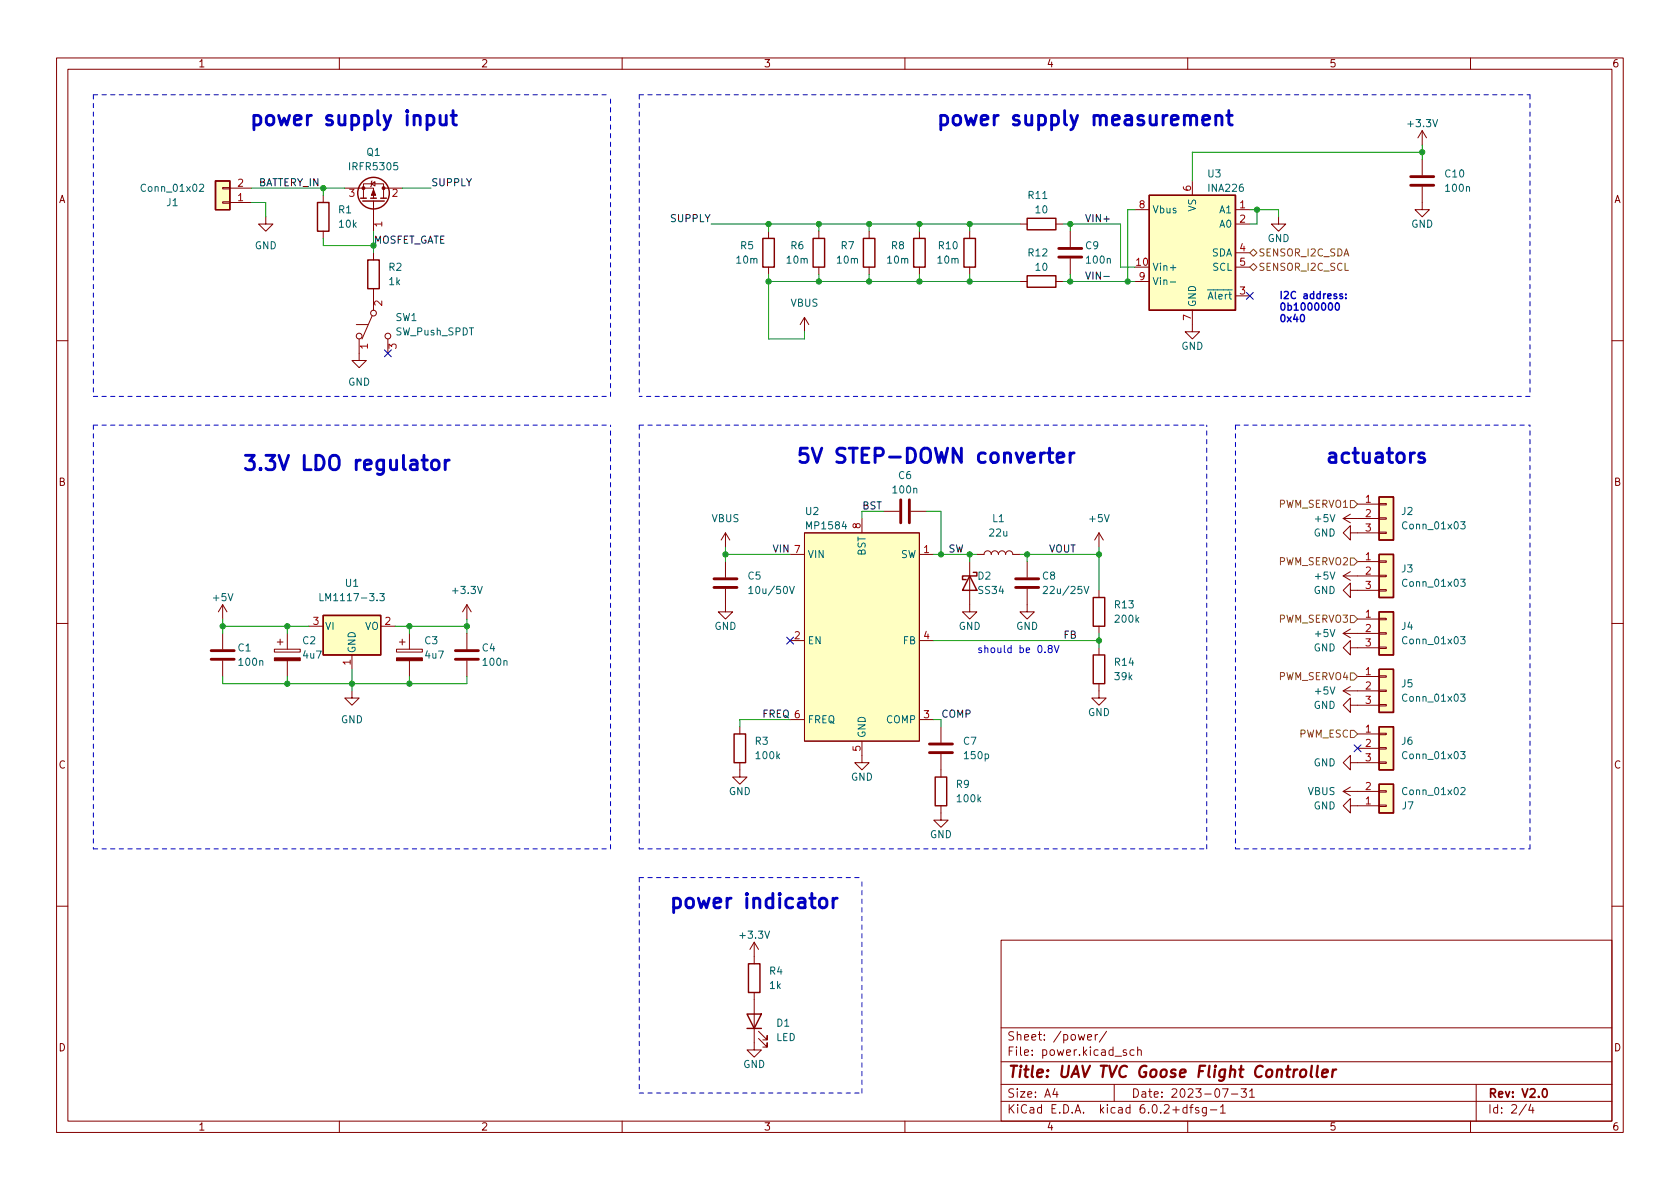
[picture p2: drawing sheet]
<svg xmlns="http://www.w3.org/2000/svg" width="297mm" height="210mm" viewBox="0 0 297 210" stroke-linecap="round" stroke-linejoin="round" font-family="sans-serif">
<g fill="none" stroke="#840000" stroke-width=".18">
<path d="M10 10.2h277v190.1h-277zM12 12.2h273v186.1h-273zM60 10.2v2M110 10.2v2M160 10.2v2M210 10.2v2M260 10.2v2M39.4 33.1h1.2v.3h-1.2zM39.4 35.7h1.2v.2h-1.2zM40.6 33.3h3.8M40.6 35.8h3.8M47 38.3v1.3h1.3l-1.3 1.3-1.3-1.3h1.3"/>
<path d="M57.1 34.5v1.3M61 33.3h5v1.7M64.3 35v-2.5h3.5v2.5M65.7 32.5l.6-.4v.8zM65.8 32l-.1 .1v.8l-.2 .1M66 35.6v5.3M67.8 33.3h3.3M180.3 39.6h1.3M186.7 39.6h1.3M200.7 37.1h2.5M210.8 32v2.5M218.4 39.6h2.6"/>
<path d="M218.4 37.1h2.6M226.1 38.3v1.3h1.2l-1.2 1.3-1.3-1.3h1.3M251.5 33v4.1h1.2l-1.2 1.2-1.3-1.2h1.3M251.5 23.1v2.5M251.5 28.2v2.8M251.5 23.1l-.8 1.3M251.5 23.1l.7 1.3M57.1 40.9v1.3M63 57.4h2M63.5 59.9v3.8h1.3l-1.3 1.3-1.3-1.3h1.3M65.8 55.9l-1.8 4M66 44.7v1.3"/>
<path d="M66 51v3.9M68.6 59.9v2.6M135.9 40.9v1.3M135.9 47.2v1.3M142.2 56.1l-.7 1.3M142.2 56.1v2.6M142.2 56.1l.8 1.3M144.8 40.9v1.3M144.8 47.2v1.3M153.7 40.9v1.3M153.7 47.2v1.3M162.6 40.9v1.3"/>
<path d="M162.6 47.2v1.3M171.4 40.9v1.3M171.4 47.2v1.3M180.3 49.8h1.3M186.7 49.8h1.3M189.2 40.9v2.8M189.2 45.7v2.8M200.7 49.8h2.5M210.8 54.9v3.8h1.3l-1.3 1.2-1.3-1.2h1.3M218.4 52.3h2.6M218.4 44.7h2.6M218.4 47.2h2.6"/>
<path d="M10 60.2h2M285 60.2h2M128.3 94.2l-.8 1.3M128.3 94.2v2.6M128.3 99.3v2.8M128.3 94.2l.7 1.3M139.7 98h2.5M142.2 94.2h20.4v36.9h-20.4zM152.4 91.7v2.5M156.2 90.4h2.8M161 90.4h2.8M162.6 98h2.5"/>
<path d="M171.4 99.3v8.9h1.3l-1.3 1.3-1.2-1.3h1.2M172.7 98h1.3a.64 .64 0 0 1 .6-.6 .64 .64 0 0 1 .7 .6 .64 .64 0 0 1 .6-.6 .64 .64 0 0 1 .6 .6 .64 .64 0 0 1 .7-.6 .64 .64 0 0 1 .6 .6 .64 .64 0 0 1 .6-.6 .64 .64 0 0 1 .7 .6h1.2M181.6 99.3v2.8M194.3 94.2l-.8 1.3M194.3 94.2v2.6M194.3 94.2l.8 1.3M237.5 91.7l1.3 .8M237.5 91.7h6.3M238.8 94.2v-1.2l-1.3 1.2 1.3 1.3v-1.3h5M238.8 90.9l-1.3 .8M240 99.3h3.8M240 89.1h3.8"/>
<path d="M243.8 99.2h1.3v.2h-1.3zM243.8 94.1h1.3v.3h-1.3zM243.8 91.6h1.3v.2h-1.3zM243.8 89h1.3v.3h-1.3zM10 110.2h2M39.4 106.9v2.6M39.4 112v2.8M39.4 116.8v2.8M39.4 106.9l-.8 1.3M39.4 106.9l.7 1.3M48.5 114.8h4.6v.5h-4.6zM49 113.5h1"/>
<path d="M49.5 113v1M50.8 112v2.8M50.8 116.8v2.8M54.6 110.7h2.5M62.2 115.8v2.6M67.3 110.7h2.5M70.1 114.8h4.6v.5h-4.6zM70.6 113.5h1M71.1 113v1M72.4 112v2.8M72.4 116.8v2.8M82.5 106.9l-.7 1.3"/>
<path d="M82.5 106.9v2.6M82.5 112v2.8M82.5 116.8v2.8M82.5 106.9l.8 1.3M128.3 104.1v4.1h1.2l-1.2 1.3-1.3-1.3h1.3M139.7 113.3h2.5M162.6 113.3h2.5M181.6 104.1v4.1h1.3l-1.3 1.3-1.3-1.3h1.3M194.3 104.4v1.3M194.3 110.7v1.3M194.3 114.5v1.3M237.5 112l1.3 .8"/>
<path d="M237.5 112h6.3M237.5 101.8h6.3M237.5 101.8l1.3 .8M238.8 104.4v-1.3l-1.3 1.3 1.3 1.3v-1.3h5M238.8 114.5v-1.2l-1.3 1.2 1.3 1.3v-1.3h5M238.8 111.2l-1.3 .8M238.8 101.1l-1.3 .7M240 109.5h3.8M240 119.6h3.8M243.8 104.3h1.3v.2h-1.3zM243.8 101.7h1.3v.3h-1.3zM243.8 114.4h1.3v.3h-1.3z"/>
<path d="M243.8 111.9h1.3v.2h-1.3zM243.8 109.3h1.3v.3h-1.3zM243.8 119.5h1.3v.3h-1.3zM285 110.2h2M62.2 122.2v1.2h1.3l-1.3 1.3-1.2-1.3h1.2M130.8 134.9v2.5h1.3l-1.3 1.3-1.3-1.3h1.3M130.8 128.5v1.3M139.7 127.2h2.5M152.4 131.1v3.8h1.3l-1.3 1.2-1.3-1.2h1.3M162.6 127.2h2.5M166.4 128.5v2.8M166.4 133.3v4.1"/>
<path d="M194.3 120.9v2.5h1.3l-1.3 1.3-1.3-1.3h1.3M237.5 122.2h6.3M237.5 122.2l1.3 .7M237.5 139.9l1.3 .8M237.5 139.9h6.3M238.8 134.9v-1.3l-1.3 1.3 1.3 1.2v-1.2h5M238.8 124.7v-1.3l-1.3 1.3 1.3 1.3v-1.3h5M238.8 121.4l-1.3 .8M238.8 139.2l-1.3 .7M240 129.8h3.8M240 132.3h3.8M243.8 124.6h1.3v.2h-1.3z"/>
<path d="M243.8 122h1.3v.3h-1.3zM243.8 139.8h1.3v.3h-1.3zM243.8 134.7h1.3v.3h-1.3zM243.8 132.2h1.3v.3h-1.3zM243.8 129.7h1.3v.2h-1.3zM166.4 142.5v2.5h1.2l-1.2 1.3-1.3-1.3h1.3M238.8 142.5v-1.3l-1.3 1.3 1.3 1.3v-1.3h5M243.8 142.4h1.3v.2h-1.3zM10 160.2h2M133.3 175.5v10.2h1.3l-1.3 1.2-1.2-1.2h1.2M133.3 166.6l-.7 1.3M133.3 166.6v3.8"/>
<path d="M133.3 166.6l.8 1.3M177 166.3h108v32h-108zM285 160.2h2M60 198.3v2M110 198.3v2M134.1 183.6l1.5 1.6v-.8v.8h-.7M134.1 182.4l1.5 1.5v-.8v.8h-.7M160 198.3v2M177 194.8h108M177 191.8h108M177 187.8h108M177 181.8h108"/>
<path d="M186.5 192.5l-.4 1h1M186.9 193v1M192.3 183.4l.7-.1-.1-.3-.4-.1-.2 .2 .1 .8h.5M193.6 182.9v1M194.1 182.9l-.3 .1-.2 .2M195.6 182.4l-1.2 1.9M197 191.8v3M199.1 185.7l-.3-.1-.2 .2v.3l.5 .1v.4h-.5M200.5 185.7l-.4-.1-.3 .3v.4l.1 .3h.6M201.1 185.8l.3-.2 .3 .1 .1 .9M201.1 185.1v1.5M209.9 195.9l-.5-.1-.3 .3v.4l.2 .3h.6"/>
<path d="M209.9 195.3v1.5M210 198.3v2M210.4 195.8h.5M210.9 195.3l-.3 .2v1.3M211.9 195.9l-.3-.1-.2 .2v.3l.5 .1v.4h-.5M213.3 195.8v1.2l-.3 .3h-.4M213.3 195.9l-.4-.1-.3 .3v.4l.1 .3h.6M214 196.3h1.1M215.8 195.8l.4-.5v1.5M215.8 196.8h.8M216.1 192.5h1l-.6 1.5M217.7 193.5h1.2"/>
<path d="M219.4 192.5h1l-.5 .6 .4 .1v.7l-.2 .1h-.5l-.2-.1M220.9 193l.5-.5v1.5M220.9 194h.9M260 198.3v2M261 191.8v6.5M269.9 195.3l-1.3 1.9M270.6 195.3l-.3 1h.9M271 195.8v1"/>
<circle cx="63.5" cy="59.4" r=".51"/>
<circle cx="66" cy="55.4" r=".51"/>
<circle cx="68.6" cy="59.4" r=".51"/>
</g>
<path d="M272.9 192.6l.2-.1a.8 .8 0 0 1 .5 .8 .8 .8 0 0 1-.5 .7 1 1 0 0 1-.2-1.4z" fill="none" stroke="#840000" stroke-width=".3"/>
<path d="M230 189.3a.52 .52 0 0 1 .6-.2 .52 .52 0 0 1 .4 .4l-.1 .6a.55 .55 0 0 1-.5 .4 .55 .55 0 0 1-.6-.4zM232 188.5l-.3 1.7 .3 .3M233 188.5l-.2 1.7 .2 .3M233.8 189.8l1-.2-.1-.4-.2-.1-.5 .1-.3 1 .3 .3 .6-.1M235.7 189.1l-.2 1.4M236.3 189.1l-.4 .1-.3 .3" fill="none" stroke="#840000" stroke-width=".4"/>
<g fill="none" stroke="#840000" stroke-width=".51">
<path d="M249.4 31.2h4.1M249.4 32.8h4.1M187.2 43.9h4.1M187.2 45.5h4.1M159.3 88.4v4.1M160.8 88.4v4.1M37.3 116.6h4.1M37.3 115.1h4.1M80.5 116.6h4.1M80.5 115.1h4.1M126.2 102.4h4.1M126.2 103.9h4.1"/>
<path d="M179.6 102.4h4M179.6 103.9h4M164.3 133.1h4.1M164.3 131.6h4.1"/>
</g>
<g fill="none" stroke="#840000" stroke-width=".25">
<path d="M38.1 32h2.5v5.1h-2.5zM56.1 35.8h2.1v5.1h-2.1zM63.8 35h1M64.1 35.6h3.8M65.5 35h1M67.3 35h1M181.6 38.6h5.1v2h-5.1zM203.2 34.5h15.2v20.4h-15.2zM65 46h2.1v5h-2.1zM134.9 42.2h2v5h-2zM143.8 42.2h2v5h-2zM152.7 42.2h2v5h-2z"/>
<path d="M161.5 42.2h2.1v5h-2.1zM170.4 42.2h2.1v5h-2.1zM181.6 48.8h5.1v2h-5.1zM243.8 98h2.6v7.7h-2.6zM243.8 87.9h2.6v7.6h-2.6zM57.1 108.8h10.2v7h-10.2zM171.4 101.8l1.3 2.6h-2.5zM172.1 101.2h.6v.6h-2.5v.7h.6M193.3 115.8h2v5.1h-2zM193.3 105.7h2v5h-2zM243.8 108.2h2.6v7.6h-2.6zM243.8 118.4h2.6v7.6h-2.6z"/>
<path d="M129.8 129.8h2v5.1h-2zM165.4 137.4h2v5.1h-2zM243.8 138.7h2.6v5.1h-2.6zM243.8 128.5h2.6v7.6h-2.6zM132.1 179.3h2.5l-1.3 2.6zM132.3 170.4h2.1v5.1h-2.1zM132.1 181.9h2.5"/>
<circle cx="66" cy="34.2" r="2.79"/>
</g>
<g fill="#ffffc2" stroke="#ffffc2" stroke-width=".18">
<path d="M142.2 94.2h20.4v36.9h-20.4z"/>
<path d="M57.1 108.8h10.2v7h-10.2z"/>
<path d="M203.2 34.5h15.2v20.4h-15.2z"/>
<path d="M243.8 98h2.6v7.7h-2.6z"/>
<path d="M243.8 87.9h2.6v7.6h-2.6z"/>
<path d="M243.8 108.2h2.6v7.6h-2.6z"/>
<path d="M38.1 32h2.5v5.1h-2.5z"/>
<path d="M243.8 118.4h2.6v7.6h-2.6z"/>
<path d="M243.8 138.7h2.6v5.1h-2.6z"/>
<path d="M243.8 128.5h2.6v7.6h-2.6z"/>
</g>
<g fill="none" stroke="#006464" stroke-width=".18">
<path d="M35.3 32.7l.5-.1 .2 .3-.8 .9h.8M206.9 47.3h1M206.9 49.9h1M258.3 92.3h.7l-.4 .4 .4 .2v.5l-.2 .1-.5-.1M56.6 105v1.2h.6M67.2 105h.7l-.4 .4 .4 .2v.5l-.2 .1-.5-.1M132.4 104.1l.4-.4v1.3M132.4 105h.7M139.6 103.7l.4 1.3 .4-1.3M184.5 103.8l.5-.1 .2 .4-.8 .9h.8M191.7 103.7l.4 1.3 .4-1.3M258.3 102.4h.7l-.4 .5 .4 .1v.6l-.2 .1-.5-.1"/>
<path d="M258.3 112.6h.7l-.4 .5 .4 .1v.5l-.2 .2-.5-.2M258.3 122.7h.7l-.4 .5 .4 .1v.6l-.2 .1-.5-.1M258.3 132.9h.7l-.4 .5 .4 .1v.6l-.2 .1-.5-.1M258.3 139.4l.5-.1 .2 .3-.7 .9h.7"/>
</g>
<g fill="#840000" stroke="#840000" stroke-width=".18">
<path d="M48.5 116.3h4.6v.5h-4.6z"/>
<path d="M70.1 116.3h4.6v.5h-4.6z"/>
<path d="M66 33.5l.4 1h-.7z"/>
<circle cx="64.3" cy="33.3" r=".25"/>
<circle cx="67.8" cy="33.3" r=".25"/>
</g>
<path d="M221 44.7l.6-.6 .6 .6-.6 .6zM221 47.2l.6-.6 .6 .6-.6 .7zM238.8 98.7h.6l.6 .6-.6 .6h-.6zM238.8 88.5h.6l.6 .6-.6 .7h-.6zM238.8 108.8h.6l.6 .7-.6 .6h-.6zM238.8 119h.6l.6 .6-.6 .7h-.6zM238.8 129.2h.6l.6 .6-.6 .6h-.6z" fill="none" stroke="#725600" stroke-width=".18"/>
<path d="M195.2 48.9h.9" fill="none" stroke="#0f0f0f" stroke-width=".18"/>
<g fill="none" stroke="#0000c2" stroke-width=".51">
<path d="M44.9 20.5l.7-.1 .5 .5v.7l-.2 .4-.3 .1-.7-.1M44.9 20.4v2.5M47.3 20.5a.69 .69 0 0 1 1.1 .4v.7a.69 .69 0 0 1-.7 .5 .69 .69 0 0 1-.6-.5v-.7zM166.3 20.5l.8-.1 .5 .5v.7l-.3 .4-.2 .1-.8-.1M166.3 20.4v2.5M168.6 20.6a.69 .69 0 0 1 .7-.2 .69 .69 0 0 1 .5 .5v.7a.69 .69 0 0 1-.6 .5 .69 .69 0 0 1-.7-.5v-.7zM142.8 79.2h-1.3l-.1 1.3 .4-.3 .8 .1 .3 .4-.1 .8-.4 .3h-.6l-.4-.3M143.6 79.2l.8 2.6 .9-2.6M43.4 80.5h1.6l-.9 1a.69 .69 0 0 1 .9 .5v.6l-.3 .3-.2 .2h-.7l-.4-.3M46.1 82.8l.1 .1-.1 .2-.2-.2 .2-.1v.3M235.1 80.2l.2-.1 .8 .1 .1 .3v1.3M236.2 80.7l-.9 .1a.5 .5 0 0 0-.3 .5 .5 .5 0 0 0 .3 .5l.9-.1"/>
<path d="M119.1 159l.7-.2 .5 .5v.7l-.2 .4-.3 .1-.7-.1M119.1 158.8v2.6"/>
</g>
<path d="M185.6 114.7l-.3-.3 .1-.1 .2-.2 .3 .1 .1 .2v.2l-.6 .1-.1 .2v.3l.3 .2h.2l.2-.2v-.4l-.2-.1M186.4 114.1l.4 1.3 .5-1.3" fill="none" stroke="#0000c2" stroke-width=".18"/>
<path d="M230.1 55.7l.1-.1a.68 .68 0 0 1 .5 .7 .68 .68 0 0 1-.5 .6 .84 .84 0 0 1-.1-1.2zM235 53.7l.2-.1a.68 .68 0 0 1 .4 .6 .68 .68 0 0 1-.4 .6l-.2-.1-.1-.3zM236.2 53.7l.2-.1a.68 .68 0 0 1 .4 .6 .68 .68 0 0 1-.4 .6l-.2-.1-.1-.3zM237.4 52h-.3l-.2 .1v.2l.5 .1v.3h-.5M238 52.7v.1M238 52v.1" fill="none" stroke="#0000c2" stroke-width=".25"/>
<g fill="none" stroke="#0000c2" stroke-width=".18" stroke-dasharray=".8 .8">
<path d="M16.5 16.8h91.4M16.5 16.8v53.3M113 16.8h157.5M113 16.8v53.3M270.5 16.8v53.3M16.5 70.1h91.4M16.5 75.2h91.4M16.5 75.2v74.9M107.9 70.1v-53.3M113 75.2h100.4M113 75.2v74.9M218.4 75.2v74.9"/>
<path d="M218.4 75.2h52.1M270.5 70.1h-157.5M16.5 150.1h91.4M107.9 150.1v-74.9M113 150.1h100.4M113 155.2h39.4M113 155.2v38.1M213.4 150.1v-74.9M218.4 150.1h52.1M270.5 150.1v-74.9M113 193.3h39.4M152.4 193.3v-38.1"/>
</g>
<g fill="none" stroke="#009600" stroke-width=".18">
<path d="M44.4 35.8h2.6v2.5M44.4 33.3h16.6M57.1 33.3v1.2M71.1 33.3h5.1M125.7 39.6h54.6M135.9 39.6v1.3M144.8 39.6v1.3M153.7 39.6v1.3M162.6 39.6v1.3M171.4 39.6v1.3M188 39.6h10.1v7.6h2.6M189.2 39.6v1.3"/>
<path d="M200.7 37.1h-1.3v12.7M221 37.1h5.1v1.2M222.2 37.1v2.5h-1.2M251.5 26.9h-40.7v5.1M251.5 25.6v2.6M57.1 42.2v1.2h8.9M66 40.9v3.8M135.9 48.5v11.4h6.3v-1.2M135.9 49.8h44.4M144.8 48.5v1.3M153.7 48.5v1.3M162.6 48.5v1.3"/>
<path d="M171.4 48.5v1.3M188 49.8h12.7M189.2 48.5v1.3M128.3 96.8v2.5M128.3 98h11.4M156.2 90.4h-3.8v1.3M163.8 90.4h2.6v7.6M165.1 98h7.6M171.4 98v1.3M180.3 98h14M181.6 98v1.3M194.3 96.8v7.6"/>
<path d="M39.4 119.6v1.3h43.1v-1.3M39.4 109.5v2.5M39.4 110.7h15.2M50.8 110.7v1.3M50.8 119.6v1.3M62.2 118.4v3.8M69.8 110.7h12.7M72.4 110.7v1.3M72.4 119.6v1.3M82.5 109.5v2.5M165.1 113.3h29.2M194.3 112v2.5"/>
<path d="M139.7 127.2h-8.9v1.3M165.1 127.2h1.3v1.3"/>
</g>
<path d="M220.4 51.7l1.2 1.2M221.6 51.7l-1.2 1.2M68 61.9l1.2 1.2M69.2 61.9l-1.2 1.2M139.1 112.7l1.2 1.2M140.3 112.7l-1.2 1.2M239.4 131.7l1.2 1.2M240.6 131.7l-1.2 1.2" fill="none" stroke="#000084" stroke-width=".18"/>
<g fill="#009600" stroke="#009600" stroke-width=".18">
<circle cx="144.8" cy="39.6" r=".46"/>
<circle cx="144.8" cy="49.8" r=".46"/>
<circle cx="162.6" cy="39.6" r=".46"/>
<circle cx="135.9" cy="49.8" r=".46"/>
<circle cx="57.1" cy="33.3" r=".46"/>
<circle cx="153.7" cy="39.6" r=".46"/>
<circle cx="153.7" cy="49.8" r=".46"/>
<circle cx="128.3" cy="98" r=".46"/>
<circle cx="135.9" cy="39.6" r=".46"/>
<circle cx="171.4" cy="49.8" r=".46"/>
<circle cx="199.4" cy="49.8" r=".46"/>
<circle cx="171.4" cy="39.6" r=".46"/>
<circle cx="162.6" cy="49.8" r=".46"/>
<circle cx="189.2" cy="39.6" r=".46"/>
<circle cx="189.2" cy="49.8" r=".46"/>
<circle cx="50.8" cy="120.9" r=".46"/>
<circle cx="72.4" cy="120.9" r=".46"/>
<circle cx="62.2" cy="120.9" r=".46"/>
<circle cx="50.8" cy="110.7" r=".46"/>
<circle cx="72.4" cy="110.7" r=".46"/>
<circle cx="39.4" cy="110.7" r=".46"/>
<circle cx="82.5" cy="110.7" r=".46"/>
<circle cx="166.4" cy="98" r=".46"/>
<circle cx="171.4" cy="98" r=".46"/>
<circle cx="251.5" cy="26.9" r=".46"/>
<circle cx="222.2" cy="37.1" r=".46"/>
<circle cx="181.6" cy="98" r=".46"/>
<circle cx="194.3" cy="98" r=".46"/>
<circle cx="194.3" cy="113.3" r=".46"/>
</g>
<g font-size="3.5" fill="#0000c2">
<text x="48.8" y="22.2">power supply input</text>
<text x="171.7" y="22.2">power supply measurement</text>
<text x="48" y="83.2">3.3V LDO regulator</text>
<text x="146.5" y="81.9">5V STEP-DOWN converter</text>
<text x="236.8" y="81.9">actuators</text>
<text x="122.2" y="160.6">power indicator</text>
</g>
<text font-size="2.8" fill="#840000" x="178" y="190.6">Title: UAV TVC Goose Flight Controller</text>
<g font-size="2.1" fill="#840000">
<text x="178" y="184">Sheet: /power/</text>
<text x="178" y="186.7">File: power.kicad_sch</text>
<text x="178" y="196.9">KiCad E.D.A. kicad 6.0.2+dfsg-1</text>
<text x="178" y="194.1">Size: A4</text>
<text x="200" y="194.1">Date: 2023-07-31</text>
<text x="263" y="194.1">Rev: V2.0</text>
<text x="263" y="196.9">Id: 2/4</text>
</g>
<g font-size="1.8" fill="#840000">
<text x="35" y="11.9">1</text>
<text x="85" y="11.9">2</text>
<text x="135" y="11.9">3</text>
<text x="185" y="11.9">4</text>
<text x="235" y="11.9">5</text>
<text x="285" y="11.9">6</text>
<text x="10.3" y="35.9">A</text>
<text x="285.3" y="35.9">A</text>
<text x="10.3" y="85.9">B</text>
<text x="285.3" y="85.9">B</text>
<text x="10.3" y="135.9">C</text>
<text x="285.3" y="135.9">C</text>
<text x="10.3" y="185.9">D</text>
<text x="285.3" y="185.9">D</text>
<text x="35" y="199.9">1</text>
<text x="85" y="199.9">2</text>
<text x="135" y="199.9">3</text>
<text x="185" y="199.9">4</text>
<text x="235" y="199.9">5</text>
<text x="285" y="199.9">6</text>
</g>
<g font-size="1.8" fill="#006464">
<text x="249.1" y="22.5">+3.3V</text>
<text x="64.9" y="27.6">Q1</text>
<text x="25.3" y="33.9">Conn_01x02</text>
<text x="62" y="30.1">IRFR5305</text>
<text x="181.9" y="35.2">R11</text>
<text x="213.6" y="31.4">U3</text>
<text x="213.8" y="33.9">INA226</text>
<text x="255.6" y="31.4">C10</text>
<text x="255.7" y="33.9">100n</text>
<text x="29.5" y="36.4">J1</text>
<text x="59.9" y="37.7">R1</text>
<text x="60" y="40.3">10k</text>
<text x="183.1" y="37.7">10</text>
<text x="203.7" y="37.7">Vbus</text>
<text x="211.5" y="37.4" transform="rotate(-90 211.5 37.4)">VS</text>
<text x="215.7" y="37.7">A1</text>
<text x="215.7" y="40.3">A0</text>
<text x="249.5" y="40.3">GND</text>
<text x="45" y="44.1">GND</text>
<text x="68.8" y="47.9">R2</text>
<text x="130.3" y="46.6">10m</text>
<text x="130.9" y="44.1">R5</text>
<text x="139.2" y="46.6">10m</text>
<text x="139.8" y="44.1">R6</text>
<text x="148.1" y="46.6">10m</text>
<text x="148.7" y="44.1">R7</text>
<text x="157" y="46.6">10m</text>
<text x="157.6" y="44.1">R8</text>
<text x="165.9" y="46.6">10m</text>
<text x="166" y="44.1">R10</text>
<text x="181.9" y="45.3">R12</text>
<text x="183.1" y="47.9">10</text>
<text x="192" y="44.1">C9</text>
<text x="192.2" y="46.6">100n</text>
<text x="203.7" y="47.9">Vin+</text>
<text x="214.2" y="45.3">SDA</text>
<text x="214.4" y="47.9">SCL</text>
<text x="224.1" y="42.8">GND</text>
<text x="68.8" y="50.4">1k</text>
<text x="203.7" y="50.4">Vin-</text>
<text x="212.5" y="53">~{Alert}</text>
<text x="69.9" y="56.8">SW1</text>
<text x="70" y="59.3">SW_Push_SPDT</text>
<text x="139.8" y="54.2">VBUS</text>
<text x="211.5" y="54.4" transform="rotate(-90 211.5 54.4)">GND</text>
<text x="208.9" y="61.8">GND</text>
<text x="61.5" y="68.2">GND</text>
<text x="158" y="87.2">100n</text>
<text x="158.9" y="84.7">C6</text>
<text x="125.8" y="92.3">VBUS</text>
<text x="142.5" y="91.1">U2</text>
<text x="142.8" y="93.6">MP1584</text>
<text x="175" y="94.9">22u</text>
<text x="175.5" y="92.3">L1</text>
<text x="192.7" y="92.3">+5V</text>
<text x="232.2" y="94.9">GND</text>
<text x="232.6" y="92.3">+5V</text>
<text x="247.8" y="91.1">J2</text>
<text x="248.3" y="93.6">Conn_01x03</text>
<text x="142.7" y="98.7">VIN</text>
<text x="153" y="98.3" transform="rotate(-90 153 98.3)">BST</text>
<text x="159.2" y="98.7">SW</text>
<text x="247.8" y="101.2">J3</text>
<text x="37.8" y="106.3">+5V</text>
<text x="57.5" y="106.3">LM1117-3.3</text>
<text x="61.1" y="103.8">U1</text>
<text x="80.2" y="105">+3.3V</text>
<text x="132.3" y="102.5">C5</text>
<text x="133" y="105">10u/50V</text>
<text x="172.9" y="102.5">D2</text>
<text x="173.1" y="105">SS34</text>
<text x="184.3" y="102.5">C8</text>
<text x="185.1" y="105">22u/25V</text>
<text x="197.2" y="107.6">R13</text>
<text x="232.2" y="105">GND</text>
<text x="232.6" y="102.5">+5V</text>
<text x="248.3" y="103.8">Conn_01x03</text>
<text x="53.5" y="113.9">C2</text>
<text x="57.4" y="111.4">VI</text>
<text x="64.5" y="111.4">VO</text>
<text x="75.1" y="113.9">C3</text>
<text x="126.3" y="111.4">GND</text>
<text x="142.7" y="113.9">EN</text>
<text x="159.7" y="113.9">FB</text>
<text x="169.5" y="111.4">GND</text>
<text x="179.6" y="111.4">GND</text>
<text x="197.3" y="110.1">200k</text>
<text x="232.6" y="112.6">+5V</text>
<text x="247.8" y="111.4">J4</text>
<text x="248.3" y="113.9">Conn_01x03</text>
<text x="42.1" y="115.2">C1</text>
<text x="42.4" y="117.7">100n</text>
<text x="53.7" y="116.5">4u7</text>
<text x="62.9" y="115.6" transform="rotate(-90 62.9 115.6)">GND</text>
<text x="75.3" y="116.5">4u7</text>
<text x="85.3" y="115.2">C4</text>
<text x="85.5" y="117.7">100n</text>
<text x="197.2" y="117.7">R14</text>
<text x="232.2" y="115.2">GND</text>
<text x="197.2" y="120.3">39k</text>
<text x="232.2" y="125.3">GND</text>
<text x="232.6" y="122.8">+5V</text>
<text x="247.8" y="121.5">J5</text>
<text x="248.3" y="124.1">Conn_01x03</text>
<text x="60.3" y="127.9">GND</text>
<text x="133.5" y="131.7">R3</text>
<text x="142.7" y="127.9">FREQ</text>
<text x="153" y="130.6" transform="rotate(-90 153 130.6)">GND</text>
<text x="156.7" y="127.9">COMP</text>
<text x="170.4" y="131.7">C7</text>
<text x="192.3" y="126.6">GND</text>
<text x="247.8" y="131.7">J6</text>
<text x="133.8" y="134.2">100k</text>
<text x="170.6" y="134.2">150p</text>
<text x="232.2" y="135.5">GND</text>
<text x="248.3" y="134.2">Conn_01x03</text>
<text x="128.8" y="140.6">GND</text>
<text x="150.4" y="138">GND</text>
<text x="169.1" y="139.3">R9</text>
<text x="169.4" y="141.9">100k</text>
<text x="231.2" y="140.6">VBUS</text>
<text x="232.2" y="143.1">GND</text>
<text x="247.9" y="143.1">J7</text>
<text x="248.3" y="140.6">Conn_01x02</text>
<text x="164.4" y="148.2">GND</text>
<text x="131" y="166">+3.3V</text>
<text x="136.1" y="172.3">R4</text>
<text x="136.1" y="174.9">1k</text>
<text x="137.2" y="184.1">LED</text>
<text x="137.3" y="181.5">D1</text>
<text x="131.4" y="188.8">GND</text>
</g>
<g font-size="1.8" fill="#a90000">
<text x="42.1" y="35.6">1</text>
<text x="42.1" y="33">2</text>
<text x="61.7" y="34.8">3</text>
<text x="69.4" y="34.8">2</text>
<text x="210.6" y="33.8" transform="rotate(-90 210.6 33.8)">6</text>
<text x="67.6" y="40.1" transform="rotate(-90 67.6 40.1)">1</text>
<text x="201.4" y="36.8">8</text>
<text x="219.2" y="36.8">1</text>
<text x="219.2" y="39.4">2</text>
<text x="200.9" y="47">10</text>
<text x="219.2" y="44.4">4</text>
<text x="219.2" y="47">5</text>
<text x="201.4" y="49.5">9</text>
<text x="219.2" y="52.1">3</text>
<text x="67.6" y="54.1" transform="rotate(-90 67.6 54.1)">2</text>
<text x="210.6" y="56.6" transform="rotate(-90 210.6 56.6)">7</text>
<text x="65" y="61.7" transform="rotate(-90 65 61.7)">1</text>
<text x="70.1" y="61.7" transform="rotate(-90 70.1 61.7)">3</text>
<text x="241.4" y="88.9">1</text>
<text x="152.1" y="93.5" transform="rotate(-90 152.1 93.5)">8</text>
<text x="241.4" y="91.4">2</text>
<text x="241.4" y="94">3</text>
<text x="163.3" y="97.8">1</text>
<text x="241.4" y="99.1">1</text>
<text x="241.4" y="101.6">2</text>
<text x="241.4" y="104.1">3</text>
<text x="55.4" y="110.5">3</text>
<text x="68.1" y="110.5">2</text>
<text x="140.5" y="113">2</text>
<text x="163.3" y="113">4</text>
<text x="241.4" y="109.2">1</text>
<text x="241.4" y="111.8">2</text>
<text x="62" y="117.6" transform="rotate(-90 62 117.6)">1</text>
<text x="241.4" y="114.3">3</text>
<text x="241.4" y="119.4">1</text>
<text x="241.4" y="121.9">2</text>
<text x="241.4" y="124.5">3</text>
<text x="163.3" y="127">3</text>
<text x="241.4" y="129.5">1</text>
<text x="152.1" y="132.8" transform="rotate(-90 152.1 132.8)">5</text>
<text x="241.4" y="132.1">2</text>
<text x="241.4" y="134.6">3</text>
<text x="241.4" y="142.2">1</text>
<text x="241.4" y="139.7">2</text>
</g>
<g font-size="1.8" fill="#0f0f0f">
<text x="45.7" y="32.9">BATTERY_IN</text>
<text x="76.2" y="32.9">SUPPLY</text>
<text x="118.7" y="39.3">SUPPLY</text>
<text x="191.8" y="39.3">VIN+</text>
<text x="191.8" y="49.4">VIN-</text>
<text x="152.4" y="90.1">BST</text>
<text x="136.8" y="97.7">VIN 7</text>
<text x="167.6" y="97.7">SW</text>
<text x="185.4" y="97.7">VOUT</text>
<text x="188" y="112.9">FB</text>
<text x="134.8" y="126.9">FREQ 6</text>
<text x="166.4" y="126.9">COMP</text>
</g>
<text font-size="1.8" fill="#009600" x="66" y="43.1">MOSFET_GATE</text>
<g font-size="1.8" fill="#725600">
<text x="222.4" y="45.3">SENSOR_I2C_SDA</text>
<text x="222.4" y="47.9">SENSOR_I2C_SCL</text>
<text x="226.1" y="89.8">PWM_SERVO1</text>
<text x="226.1" y="99.9">PWM_SERVO2</text>
<text x="226.1" y="110.1">PWM_SERVO3</text>
<text x="226.1" y="120.3">PWM_SERVO4</text>
<text x="229.6" y="130.4">PWM_ESC</text>
</g>
<g font-size="1.8" fill="#0000c2">
<text x="226.1" y="52.9">I2C address:</text>
<text x="226.1" y="54.9">0b1000000</text>
<text x="226.1" y="57">0x40</text>
<text x="172.7" y="115.5">should be 0.8V</text>
</g>
</svg>
